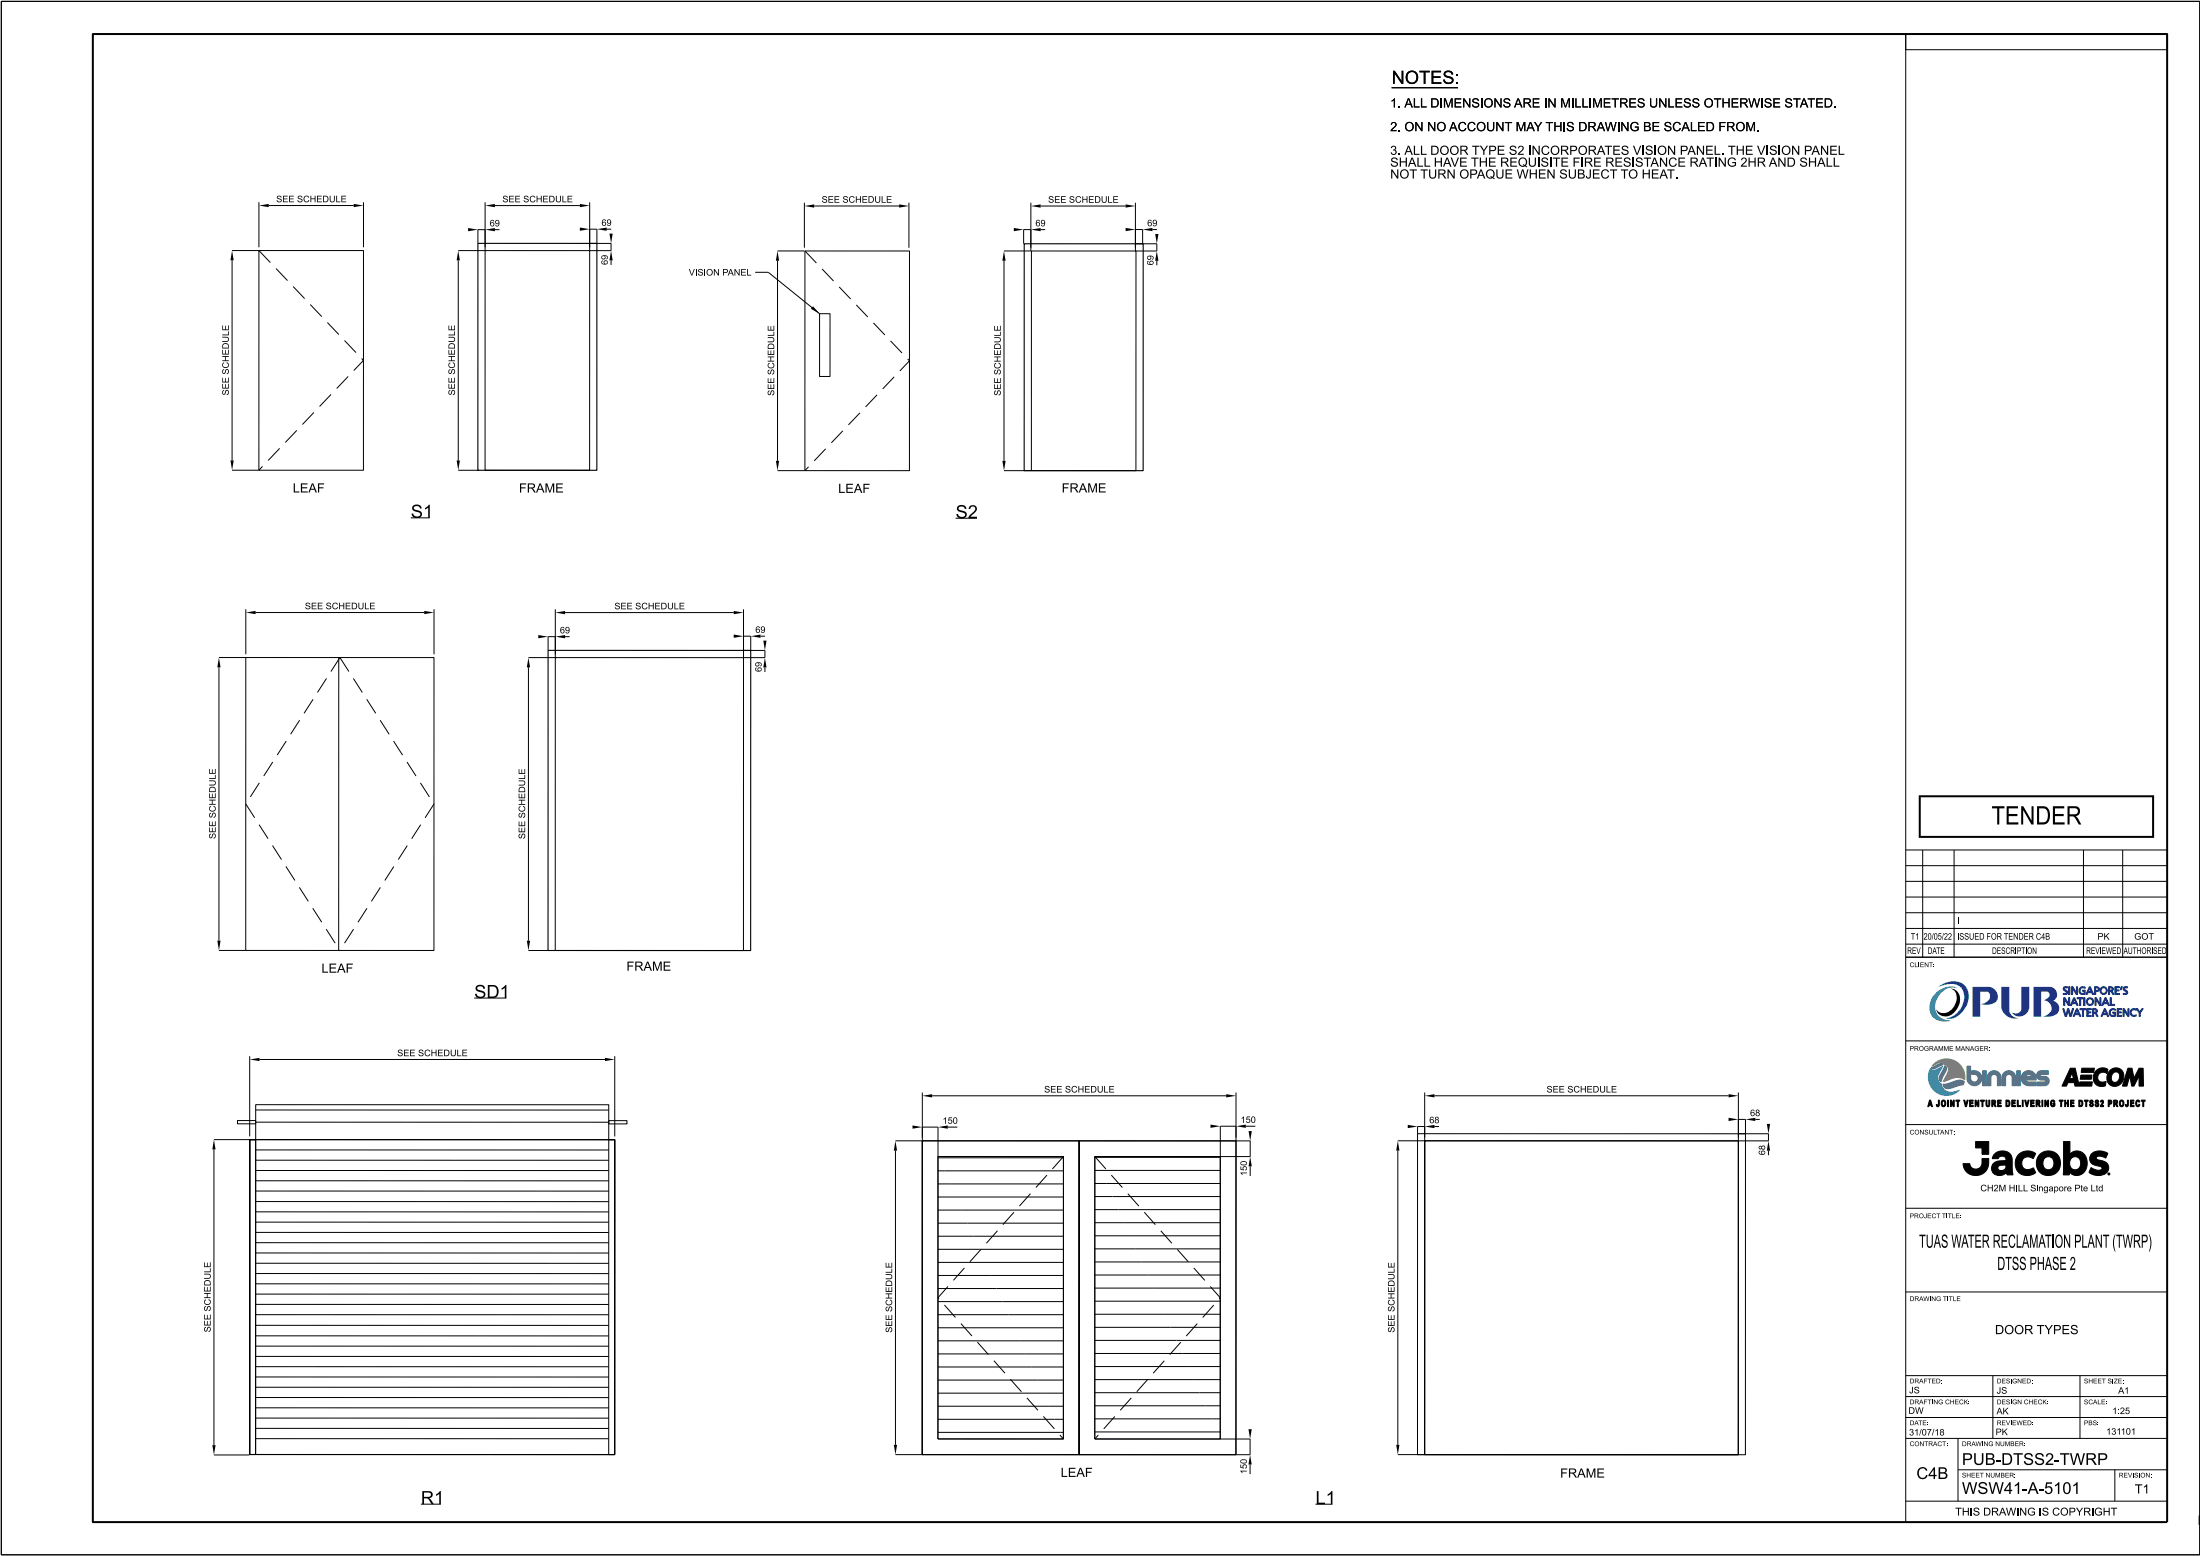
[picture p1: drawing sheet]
<svg xmlns="http://www.w3.org/2000/svg" width="420mm" height="297mm" viewBox="0 0 420 297" stroke-linecap="round" stroke-linejoin="round" font-family="sans-serif">
<g fill="#18318f">
<path d="M376.7 188.4h3.3a1.79 1.79 0 0 1 1 3 3.5 3.5 0 0 1-2.7 .3 1.59 1.59 0 0 0 1.6-2.1l-.3-.3h-1.4v4.8h-1.5z" fill-rule="evenodd"/>
<path d="M382.2 188.4h1.5v4.7a1.79 1.79 0 0 0 1.8 1.3 2.72 2.72 0 0 1-3.3-1.9z" fill-rule="evenodd"/>
<path d="M386 188.4h1.6v3.9a1.84 1.84 0 0 1-1.4 1.7 1.84 1.84 0 0 1-2-.8 1.24 1.24 0 0 0 1.8-.4z" fill-rule="evenodd"/>
<path d="M388.4 188.4h3.3a1.42 1.42 0 0 1 1.1 1.2 1.42 1.42 0 0 1-.7 1.5 1.5 1.5 0 0 1 1.2 1.6 1.5 1.5 0 0 1-1.6 1.3l-1.6 .1a1.7 1.7 0 0 0 1.6-2.1 1.57 1.57 0 0 0-1.4-1l.6-.3a.73 .73 0 0 0 .5-.7 .73 .73 0 0 0-.4-.7h-1.2v4.8h-1.4z" fill-rule="evenodd"/>
</g>
<path d="M370.2 188.4a4.1 4.1 0 0 1 4.9-.4 3.9 3.9 0 0 1-.6 5.4 2.79 2.79 0 0 1-2.9 1 4 4 0 0 0 3.1-5.6 3.2 3.2 0 0 0-3.8-.6z" fill-rule="evenodd" fill="#0058b8"/>
<path d="M369.5 189.7a3.8 3.8 0 0 1 4.1-1.2l.2 .2a3.2 3.2 0 0 0-4 2.2 2.68 2.68 0 0 0 2.5 3.9h.3a2.95 2.95 0 0 1-4.1-2.3 4 4 0 0 1 1-2.8z" fill-rule="evenodd" fill="#008d95"/>
<g fill="none" stroke="#18318f" stroke-width=".19">
<path d="M393.9 192.5h.3l.3 1.2 .4-1.2h.2l.3 1.2 .4-1.2h.2l-.4 1.5h-.3l-.3-1.1-.3 1.1h-.3zM394.1 190.5h.3l.6 1 .1-1h.2v1.5h-.3l-.6-1.1-.1 1.1h-.2zM394.2 188.4h.7l-.1 .2h-.3l-.2 .1 .6 .7-.2 .5h-.7v-.3h.5l.1-.1-.6-.7zM395.1 188.4h.2v1.5h-.2zM395.6 188.4h.3l.6 1 .1-1h.2v1.5h-.3l-.6-1.1-.1 1.1h-.2zM396 190.5h.2l.7 1.5h-.2l-.2-.4h-.7l-.2 .4h-.2zM396.1 190.8l.3 .6h-.5zM396.6 192.5h.2l.6 1.5h-.2l-.2-.3h-.7l-.2 .3h-.2zM396.7 192.9l.2 .6h-.5zM396.7 190.5h1.2v.2h-.5v1.3h-.2v-1.3h-.5zM397.2 188.6l.4-.2a.43 .43 0 0 1 .6 .3 .58 .58 0 0 0-.8 .1 .58 .58 0 0 0 .2 .8h.4v-.4h-.3v-.2h.5v.9h-.6l-.5-.5-.1-.4zM397.2 192.5h1.2v.3h-.5v1.2h-.2v-1.2h-.5z"/>
<path d="M397.9 190.5h.3v1.5h-.3zM398.5 192.5h.9v.2h-.6v.5h.5v.2h-.5v.4h.6v.2h-.9zM399 188.4h.2l.7 1.5h-.3l-.1-.4h-.8l-.1 .4h-.2zM399.1 188.7l.3 .6h-.6zM399.6 192.5l.7 .1 .2 .2v.4l-.2 .2 .4 .6h-.2l-.4-.6h-.3v.6h-.2zM399.8 192.8h.4l.1 .3-.5 .1zM400 188.4h.5a.49 .49 0 0 1 .4 .6 .49 .49 0 0 1-.7 .3v.6h-.2zM400.1 190.5h.2l.7 1v-1h.2v1.5h-.2l-.7-1.1v1.1h-.2zM400.2 188.6h.4l.1 .4-.5 .1zM401.9 192.5h.2l.6 1.5h-.2l-.1-.3h-.8l-.1 .3h-.3zM402 192.9l.3 .6h-.6zM402 190.5h.2l.7 1.5h-.3l-.1-.4h-.7l-.2 .4h-.2z"/>
<path d="M402.1 190.8l.3 .6h-.6zM402.7 188.4h.6l.3 .2v.4l-.2 .2 .4 .7h-.3l-.3-.7h-.3v.7h-.2zM402.9 188.6h.4l.1 .3-.5 .1zM403 192.8l.4-.2a.43 .43 0 0 1 .6 .3 .58 .58 0 0 0-.9 .1 .58 .58 0 0 0 .3 .8h.4v-.4h-.3v-.2h.5v.8h-.7l-.4-.4-.1-.4zM403 190.5h.2v1.2h.7v.3h-.9zM403.9 188.4h.9v.2h-.6v.4h.5v.2h-.5v.5h.6v.2h-.9zM404.3 192.5h.9v.2h-.6v.5h.5v.2h-.5v.4h.6v.2h-.9zM405.1 188.4h.2l-.2 .5h-.2zM405.1 188.4h.2M405.5 192.5h.2l.7 1.1v-1.1h.2v1.5h-.2l-.7-1v1h-.2zM405.7 188.4h.6l-.1 .2h-.2l-.3 .1 .6 .7-.2 .5h-.6v-.3h.5l.1-.1-.6-.7z"/>
<circle cx="399.2" cy="191.2" r=".51"/>
<circle cx="399.2" cy="191.2" r=".73"/>
<circle cx="401.8" cy="189.1" r=".51"/>
<circle cx="401.8" cy="189.1" r=".73"/>
</g>
<path d="M406.9 192.8l.2-.1a.47 .47 0 0 1 .5-.2 .47 .47 0 0 1 .4 .4 .58 .58 0 0 0-.8 0 .58 .58 0 0 0 0 .8 .58 .58 0 0 0 .8 0 .5 .5 0 0 1-.9 .2l-.3-.5z" fill-rule="evenodd" fill="#18318f"/>
<path d="M406.9 192.8l.4-.2a.43 .43 0 0 1 .7 .3 .58 .58 0 0 0-.8 0 .58 .58 0 0 0 0 .8 .58 .58 0 0 0 .8 0 .5 .5 0 0 1-.9 .2l-.3-.5zM408 192.5h.2M408 192.5h.2l.4 .6 .5-.6h.2l-.5 .9v.6h-.3v-.6z" fill="none" stroke="#18318f" stroke-width=".19"/>
<g fill="#18318f">
<path d="M395.1 188.4h.2v1.5h-.2z"/>
<path d="M405.1 188.4h.2l-.2 .5h-.2z"/>
<path d="M397.9 190.5h.3v1.5h-.3z"/>
<path d="M403.9 188.4h.9v.2h-.6v.4h.5v.2h-.5v.5h.6v.2h-.9z" fill-rule="evenodd"/>
<path d="M395.6 188.4h.3l.6 1 .1-1h.2v1.5l-.3-.1-.6-1-.1 1.1h-.2z" fill-rule="evenodd"/>
<path d="M394.2 188.4h.7l-.1 .2h-.3l-.2 .1 .5 .4a.44 .44 0 0 1-.1 .8h-.7v-.3h.5l.1-.1-.5-.5a.43 .43 0 0 1 .1-.6z" fill-rule="evenodd"/>
<path d="M397.2 188.6l.2-.1a.46 .46 0 0 1 .5-.2 .46 .46 0 0 1 .3 .4 .58 .58 0 0 0-.8 .1 .58 .58 0 0 0 .2 .8h.4v-.3l-.3-.1v-.2h.5v.9h-.6l-.5-.5-.1-.4z" fill-rule="evenodd"/>
<path d="M399 188.4h.2l.7 1.5h-.3l-.1-.4h-.8l-.1 .4h-.2zM399.1 188.7l-.3 .6h.6z" fill-rule="evenodd"/>
<path d="M400 188.4h.5a.49 .49 0 0 1 .4 .6 .49 .49 0 0 1-.7 .3v.6h-.2zM400.2 188.6v.5l.5-.1-.1-.4z" fill-rule="evenodd"/>
<path d="M401 189.1a.75 .75 0 0 0 1.5 0 .75 .75 0 0 0-1.5 0zM401.2 189.1a.55 .55 0 0 1 1.1 0 .55 .55 0 0 1-1.1 0z" fill-rule="evenodd"/>
<path d="M402.7 188.4h.6l.3 .2v.4l-.2 .2 .4 .7h-.3l-.3-.7h-.3v.7h-.2zM402.9 188.6v.4l.5-.1-.1-.3z" fill-rule="evenodd"/>
<path d="M405.7 188.4h.6l-.1 .2h-.2l-.3 .1 .5 .4a.44 .44 0 0 1-.1 .8h-.6v-.3h.5l.1-.1-.5-.5a.43 .43 0 0 1 .1-.6z" fill-rule="evenodd"/>
<path d="M394.1 190.5h.3l.6 1 .1-1h.2v1.5l-.3-.1-.6-1-.1 1.1h-.2z" fill-rule="evenodd"/>
<path d="M398.4 191.2a.75 .75 0 0 0 1.5 0 .75 .75 0 0 0-1.5 0zM398.6 191.2a.51 .51 0 0 1 1 0 .51 .51 0 0 1-1 0z" fill-rule="evenodd"/>
<path d="M396 190.5h.2l.7 1.5h-.2l-.2-.4h-.7l-.2 .4h-.2zM396.1 190.8l-.2 .6h.5z" fill-rule="evenodd"/>
<path d="M402 190.5h.2l.7 1.5h-.3l-.1-.4h-.7l-.2 .4h-.2zM402.1 190.8l-.3 .6h.6z" fill-rule="evenodd"/>
<path d="M400.1 190.5h.2l.7 1v-1h.2v1.5l-.2-.1-.7-1v1.1h-.2z" fill-rule="evenodd"/>
<path d="M396.7 190.5h1.2v.2h-.5v1.3h-.2v-1.3h-.5z" fill-rule="evenodd"/>
<path d="M403 190.5h.2v1.2h.7v.3h-.9z" fill-rule="evenodd"/>
<path d="M396.6 192.5h.2l.6 1.5h-.2l-.2-.3h-.7l-.2 .3h-.2zM396.7 192.9l-.3 .6h.5z" fill-rule="evenodd"/>
<path d="M397.2 192.5h1.2v.3h-.5v1.2h-.2v-1.2h-.5z" fill-rule="evenodd"/>
<path d="M404.3 192.5h.9v.2h-.6v.5h.5v.2h-.5v.4h.6v.2h-.9z" fill-rule="evenodd"/>
<path d="M405.5 192.5h.2l.7 1.1v-1.1h.2v1.5h-.2l-.7-1v1h-.2z" fill-rule="evenodd"/>
<path d="M403 192.8l.1-.1a.46 .46 0 0 1 .5-.2 .46 .46 0 0 1 .4 .4 .58 .58 0 0 0-.9 .1 .58 .58 0 0 0 .3 .8h.4v-.4h-.3v-.2h.5v.8h-.7l-.4-.4-.1-.4z" fill-rule="evenodd"/>
<path d="M398.5 192.5h.9v.2h-.6v.5h.5v.2h-.5v.4h.6v.2h-.9z" fill-rule="evenodd"/>
<path d="M399.6 192.5l.7 .1 .2 .2v.4l-.2 .2 .4 .6h-.2l-.4-.6h-.3v.6h-.2zM399.8 192.8v.4l.5-.1-.1-.3z" fill-rule="evenodd"/>
<path d="M401.9 192.5h.2l.6 1.5h-.2l-.1-.3h-.8l-.1 .3h-.3zM402 192.9l-.3 .6h.6z" fill-rule="evenodd"/>
<path d="M393.9 192.5h.3l.3 1.2 .4-1.2h.2l.3 1.2 .4-1.2h.2l-.4 1.5h-.3l-.3-1.1-.3 1.1h-.3z" fill-rule="evenodd"/>
<path d="M408 192.5h.2l.4 .6 .5-.6h.2l-.6 .9v.6h-.2v-.6z" fill-rule="evenodd"/>
</g>
<path d="M369.3 203.2l.8-.6 1.1-.4h1.1l1.1 .4a3.4 3.4 0 0 1 1.8 3.5l-.7-.3-.8-.1-2.5 .8 .9-1.9a1.2 1.2 0 0 0-.8-1.4l-.3-.3-.4-.1-1.6 .7z" fill-rule="evenodd" fill="#95c120"/>
<path d="M369.3 203.2l.8-.6 1.1-.4h1.1l1.1 .4a3.5 3.5 0 0 1 1.8 3.5l-.7-.3-.8-.1-2.5 .8 .9-2a1.08 1.08 0 0 0-.8-1.3l-.3-.3-.4-.1-1.6 .7z" fill="none" stroke="#95c120" stroke-width=".19"/>
<path d="M368.9 203.8l1.5-.7 .5-.1a.17 .17 0 0 1 .2 .2 .17 .17 0 0 1-.3 .1l-1.5 .8-.3-.1z" fill-rule="evenodd" fill="#4a7693"/>
<path d="M368.9 203.8l1.6-.7 .4-.1a.17 .17 0 0 1 .2 .2 .17 .17 0 0 1-.3 .1l-1.5 .8-.3-.1z" fill="none" stroke="#4a7693" stroke-width=".19"/>
<path d="M371.4 203.5a.79 .79 0 0 1 .1 1.3l-.8 1.7-.1-.1-.2-.3v-.4z" fill-rule="evenodd" fill="#4a7693"/>
<path d="M371.4 203.5a.77 .77 0 0 1 .1 1.2l-.8 1.8-.1-.1-.2-.3v-.4z" fill="none" stroke="#4a7693" stroke-width=".19"/>
<path d="M375.7 203.5h.7v2.5l.2 .4 .4 .1a.73 .73 0 0 0 .8-.8 .73 .73 0 0 0-.9-.6h-.3v-.7a1.53 1.53 0 0 1 1.9 1.5l-.1 .5a1.43 1.43 0 0 1-1.5 .9 1.43 1.43 0 0 1-1.2-1.3z" fill-rule="evenodd" fill="#4a7693"/>
<path d="M375.6 203.5h.8v2.5l.2 .4 .4 .2a.73 .73 0 0 0 .8-.9 .73 .73 0 0 0-.9-.6h-.3v-.7a1.52 1.52 0 0 1 1.9 1.5l-.1 .5a1.43 1.43 0 0 1-1.5 .9 1.43 1.43 0 0 1-1.2-1.3z" fill="none" stroke="#4a7693" stroke-width=".19"/>
<path d="M368.7 203.9a.7 .7 0 0 0 1.2 .2l1.1-.5-.8 1.4a1.55 1.55 0 0 0 .5 2l.2 .4a1.77 1.77 0 0 0 2 1.1l1.3-.4-1.2 .8-1.6 .2a3.5 3.5 0 0 1-2.7-5.2z" fill-rule="evenodd" fill="#3bbad9"/>
<path d="M368.7 203.9a.75 .75 0 0 0 1.3 .2l1-.5-.7 1.3a1.55 1.55 0 0 0 .5 2.1l.1 .4a1.76 1.76 0 0 0 2 1.1l1.3-.4-1.3 .9-1.5 .1a3.5 3.5 0 0 1-2.9-4.7z" fill="none" stroke="#3bbad9" stroke-width=".19"/>
<path d="M386.4 204.8l.5-.3 .5-.1a1.44 1.44 0 0 1 1.5 1.6v.2h-2v-.7l1.1-.1a.73 .73 0 0 0-1.2 .1 .73 .73 0 0 0 .7 1h1.4v.8h-1.5a1.43 1.43 0 0 1-1.2-2.2z" fill-rule="evenodd" fill="#4a7693"/>
<path d="M386.4 204.8l.5-.3 .5-.1a1.45 1.45 0 0 1 1.5 1.6v.2h-2v-.7l1.1-.1a.73 .73 0 0 0-1.2 .1 .73 .73 0 0 0 .7 1h1.4v.8h-1.5a1.44 1.44 0 0 1-1.2-2.2z" fill="none" stroke="#4a7693" stroke-width=".19"/>
<path d="M378.6 204.4h.7v2.9h-.7z" fill-rule="evenodd" fill="#4a7693"/>
<path d="M378.6 204.4h.7v2.9h-.7z" fill="none" stroke="#4a7693" stroke-width=".19"/>
<path d="M379.9 204.8l.4-.3 .6-.1 .5 .1 .4 .3 .3 .7 .1 1.8h-.7v-.8a1.07 1.07 0 0 0-.5-1.4 .63 .63 0 0 0-.8 .8v1.4h-.7v-1.8z" fill-rule="evenodd" fill="#4a7693"/>
<path d="M379.9 204.8l.4-.3 .5-.1 .5 .1 .5 .3 .3 .7 .1 1.8h-.7v-.8a1.07 1.07 0 0 0-.5-1.4 .63 .63 0 0 0-.8 .8v1.4h-.7v-1.8z" fill="none" stroke="#4a7693" stroke-width=".19"/>
<path d="M382.7 204.8l.9-.4 .5 .1 .5 .3 .4 .7v1.8h-.7l-.1-1.9a.64 .64 0 0 0-.8-.2 .64 .64 0 0 0-.4 .7v1.4h-.7v-1.8z" fill-rule="evenodd" fill="#4a7693"/>
<path d="M382.7 204.8l.9-.4 .5 .1 .5 .3 .4 .7v1.8h-.7l-.1-1.9a.64 .64 0 0 0-.8-.2 .64 .64 0 0 0-.4 .7v1.4h-.7v-1.8z" fill="none" stroke="#4a7693" stroke-width=".19"/>
<path d="M385.1 204.4h.7v2.9h-.7z" fill-rule="evenodd" fill="#4a7693"/>
<path d="M385.1 204.4h.7v2.9h-.7z" fill="none" stroke="#4a7693" stroke-width=".19"/>
<path d="M389.2 204.7l.5-.3h1.5v.7h-1.4l-.1 .2 .1 .2h1l.5 .6a.9 .9 0 0 1-.8 1.2l-1.5-.1v-.7h1.5l.2-.2-.3-.1a1.05 1.05 0 0 1-1.1-.2 1.05 1.05 0 0 1-.3-1z" fill-rule="evenodd" fill="#4a7693"/>
<path d="M389.2 204.7l.5-.3h1.5v.7h-1.4l-.1 .2 .1 .2h1l.5 .6a.89 .89 0 0 1-.8 1.2l-1.5-.1v-.7h1.5l.2-.2-.3-.1a1.05 1.05 0 0 1-1.1-.2 1.05 1.05 0 0 1-.3-1z" fill="none" stroke="#4a7693" stroke-width=".19"/>
<path d="M371.1 207l.9-.1 2.2-.7 .7 .1 .2 .3a.38 .38 0 0 1-.3 .5l-2.4 .7a.93 .93 0 0 1-1.3-.8z" fill-rule="evenodd" fill="#4a7693"/>
<path d="M371.1 207l.9-.1 2.1-.7h.6l.5 .3-.3 .6-2.5 .7a.94 .94 0 0 1-1.3-.8z" fill="none" stroke="#4a7693" stroke-width=".19"/>
<path d="M17.7 6.5h396.2v284.1h-396.2z" fill="none" stroke="#000" stroke-width=".38"/>
<g fill="none" stroke="#000" stroke-width=".19">
<path d="M.3 .3h419.8v296.5h-419.8zM364 6.5h49.9v3h-49.9zM364 6.5v284.1M49.4 38.6v8.6M51.3 39.2h16.2M69.4 38.6v8.6M92.6 38.6v9.2M94.5 39.2h16.2M112.6 38.6v9.2h4.1v-1.3h-4.1M153.6 38.7v8.6M155.5 39.3h16.2M173.6 38.7v8.6"/>
<path d="M196.9 38.7v9.2h-5.2M198.7 39.3h16.3M216.8 38.7v9.2h4.1v-1.4h-4.1M44.3 47.8h5.4M44.3 49.7v38.2M49.4 47.8h20v42h-20zM87.5 47.8h5.4M87.5 49.7v38.2M92.6 47.8h20v42h-20zM92.6 43.8h-1.3v2.7M94.5 43.8h.9M112.6 43.8h1.4v2.7"/>
<path d="M115.9 43.8h.8M116.7 49.7v.9M144.2 52h2.5l9.8 7.9M148.5 49.8v38.2M148.5 47.9h5.1M153.7 47.9h20v41.9h-20zM156.5 59.9h2v12h-2zM191.7 49.8v38.2M196.9 43.8h-1.4v2.7M197 47.9h20l-.1 42-19.9-.1zM198.7 43.8h.9M216.8 43.8h1.4v2.7"/>
<path d="M220.1 43.8h.9M220.9 49.8v.9M44.3 89.8h5.1M87.5 89.8h4M148.5 89.8h5.2M182.5 98.9h4.1M191.7 89.8h5.3M46.9 116.3v8.6M48.8 116.9h32.2M82.9 116.3v8.6M106.1 116.3v9.2M107.9 116.9h32.2"/>
<path d="M142 116.3v9.2h4.1v-1.3h-4.1M41.8 125.5h5.4M41.8 127.4v52.2M46.9 125.5h36v55.9h-36zM64.7 125.5v55.9M100.9 125.5h5.4M100.9 127.4v52.2M106.1 121.5h-1.4v2.7M106.1 125.5h35.9v56h-36zM107.9 121.5h.9M142 121.4h1.4v2.8M145.2 121.4h.9"/>
<path d="M146.1 127.4v.9M364 177.2h49.9M364 174.2h49.9M364 171.2h49.9M364 168.3h49.9M364 165.3h49.9M364 162.3h49.9M367.2 162.3v20.4M373.2 162.3v20.4M397.9 162.3v20.4M405.4 162.3v20.4M41.8 181.4h5.1"/>
<path d="M90.6 190.5h6.1M100.9 181.5h5.1M364 198.7h49.9M364 182.7h49.9M364 180.2h49.9M40.9 219.4v56.5M40.9 217.6h7.9M45.4 213.9h3.4v.6h-3.4zM47.7 217.6h69.7v60.1h-69.7zM47.7 217.6h1.1v60.1h-1.1zM47.7 217.6v60.1zM47.7 201.6v15.3"/>
<path d="M48.8 217.6v60.1M48.8 217.6v-6.7h67.5v6.7M48.8 214.2h67.5M48.8 219.5h67.5M48.8 211.9h67.5M49.6 202.3h65.9M116.3 217.6h1.1v60.1h-1.1zM116.3 213.9h3.4v.7h-3.4zM117.4 201.6v15.3M171 219.7v56.1M176.1 215.2h3v5.6M176.1 208.6v69.1"/>
<path d="M178 209.2h56.2M181 215.2h1.8M206.1 217.8v59.9M236.1 215h-3v5.8h5.7v-3h-67.8M236.1 208.6l-.1 69.1M237.9 215h1.9M267 219.7v56.1M270.7 216.4h62.7l-.1 61.3h-62.6zM272.1 208.6v69.1M272.1 215.1h-1.4v1.3M274 209.2h56.1M274 215.1h.8"/>
<path d="M331.9 216.4h5.8v1.4h-70.7M332 208.6v69.1h-65M332 213.7h1.4v2.7M335.2 213.7h.9M337.7 219.7v.8M364 214.7h49.9M368.5 210h.2l.4 1.3h-.2l-.1-.3h-.4v.3l-.2-.1zM368.6 210.3l.1 .5h-.2zM370.2 210h.2v.8a.31 .31 0 0 1-.2 .5 .31 .31 0 0 1-.3-.4l.3 .1zM370.9 210.1a.53 .53 0 0 1 .7 .1 .53 .53 0 0 1 0 .7 .49 .49 0 0 1-.7 .3 .49 .49 0 0 1-.2-.8zM371 210.3l.3-.1 .1 .2v.4l-.2 .3-.3-.3zM371.9 210h.2v1.3h-.2z"/>
<path d="M372.5 210h.2l.3 .8v-.8h.2v1.3h-.2l-.3-.8v.8h-.2zM373.5 210h.8v.2h-.3v1.1h-.2v-1.1h-.3zM375 210h.2l.3 .9 .2-.9h.2l-.3 1.3h-.2zM376.2 210h.6v.2h-.5v.3h.5v.2h-.5v.3h.6v.3h-.7zM377.2 210h.2l.4 .8v-.8h.1v1.3h-.2l-.3-.8v.8h-.2zM377.3 217.9h2.5v2.5h-1.3v-1.3h-1.2zM378.3 210h.7v.2h-.3v1.1h-.2v-1.1h-.2zM379.3 210h.2v.8a.2 .2 0 0 0 .2 .3 .21 .21 0 0 0 .1-.4v-.7h.2v.5a.49 .49 0 0 1 0 .6 .49 .49 0 0 1-.6 .1l-.1-.2zM380.4 210h.2a.37 .37 0 0 1 .5 .2 .37 .37 0 0 1-.2 .5l.3 .5-.2 .1-.2-.5-.2-.1v.6h-.2zM380.6 210.2h.3v.3h-.3zM381.5 210h.7v.2h-.5v.3h.5v.2h-.5v.3h.5v.3h-.7zM383.1 210h.2a.7 .7 0 0 1 .4 1.1l-.6 .2z"/>
<path d="M383.3 210.2h.1a.45 .45 0 0 1 .3 .4 .45 .45 0 0 1-.3 .4h-.1zM384.2 210h.7v.2h-.5v.3h.5v.2h-.5v.3h.5v.3h-.7zM385.3 210h.1v1h.5v.3h-.6zM386.2 210h.2v1.3h-.2zM386.7 210h.2l.2 .9 .2-.9h.2l-.3 1.3h-.2zM387.8 210h.7v.2h-.5v.3h.5v.2h-.5v.3h.5v.3h-.7zM388.8 210h.3a.37 .37 0 0 1 .5 .2 .37 .37 0 0 1-.2 .5l.3 .5-.2 .1-.3-.5-.2-.1v.6h-.2zM389 210.2h.4v.3h-.4zM390 210h.1v1.3h-.1zM390.5 210h.2l.4 .8v-.8h.1v1.3h-.2l-.3-.8v.8h-.2zM391.8 210.1l.2-.1 .3 .1a.18 .18 0 0 1 .2 .1 .18 .18 0 0 1-.2 .2l-.2-.2-.2 .1-.1 .5a.23 .23 0 0 0 .3 .3 .23 .23 0 0 0 .2-.3h-.3v-.2h.5v.5a.53 .53 0 0 1-.8 .1 .53 .53 0 0 1-.1-.8zM393.3 210h.7v.2h-.3v1.1h-.1v-1.1h-.3z"/>
<path d="M394.1 217.9h1.2v2.5a1.82 1.82 0 0 1 2-.6 1.82 1.82 0 0 1 1.2 1.6 2.16 2.16 0 0 1-.4 2.3 2.16 2.16 0 0 1-2.3 .5l-.6-.5v.6h-1.2zM394.3 210h.2v.5h.4v-.5h.1v1.3h-.1v-.6h-.4v.6h-.2zM395.4 203.9h.9l.8 3.4 .1-.8h2.4l-.1 .8h-3.2l-.2-.6h-.6h-.6l-.2 .6h-.9zM395.4 210h.7v.2h-.5v.3h.5v.2h-.5v.3h.5v.3h-.7zM395.7 204.8l.3 1.1h-.7zM397 210h.2a.7 .7 0 0 1 .4 1.1l-.6 .2zM397.2 210.2h.1a.45 .45 0 0 1 .3 .4 .45 .45 0 0 1-.3 .4h-.1zM397.4 205.2h2.1l-.1 .8h-2.1zM397.6 203.9h2.4l-.1 .8h-2.4zM398.1 210h.7v.2h-.3v1.1h-.2v-1.1h-.2zM399.2 210.1h.4a.17 .17 0 0 1 .2 .1 .17 .17 0 0 1-.2 .2l-.1-.2a.17 .17 0 0 0-.2 .2 .17 .17 0 0 0 .2 .1 .38 .38 0 0 1 .4 .4 .38 .38 0 0 1-.5 .4 .38 .38 0 0 1-.3-.5l.3 .3 .2-.2-.5-.4zM400.2 210.1h.5a.17 .17 0 0 1 .1 .1 .17 .17 0 0 1-.2 .2l-.1-.2a.17 .17 0 0 0-.2 .2 .17 .17 0 0 0 .3 .1 .38 .38 0 0 1 .3 .4 .38 .38 0 0 1-.4 .4 .38 .38 0 0 1-.4-.5l.3 .3 .3-.2-.5-.4z"/>
<path d="M400.3 204.4a1.77 1.77 0 0 1 2.2-.3l-.1 .9a1.03 1.03 0 0 0-1.4-.2 1.03 1.03 0 0 0-.2 1.5 1.03 1.03 0 0 0 1.4 .2l-.2 .8a1.71 1.71 0 0 1-2.1-.7 1.71 1.71 0 0 1 .4-2.2zM401.2 210.1l.2-.1a.56 .56 0 0 1 .3 .5 .56 .56 0 0 1-.3 .5h.3v.3h-.6l.5-.9-.1-.2-.2 .2h-.2zM402.6 210h.2a.4 .4 0 0 1 .5 .4 .4 .4 0 0 1-.5 .4v.5h-.2zM402.8 210.2l.3 .1v.2l-.3 .1zM403 204.4l.7-.5a1.59 1.59 0 0 1 1.7 .7 1.59 1.59 0 0 1 0 1.8 1.61 1.61 0 0 1-2.3 .8 1.61 1.61 0 0 1-.5-2.4zM403.6 204.9a.77 .77 0 0 1 1-.1 .77 .77 0 0 1 .2 1 .81 .81 0 0 1-1.1 .8 .81 .81 0 0 1-.4-1.3zM403.7 210h.2a.37 .37 0 0 1 .5 .2 .37 .37 0 0 1-.2 .5l.3 .5-.2 .1-.3-.5-.1-.1v.6h-.2zM403.9 210.2h.3v.3h-.3zM404.9 210.1a.53 .53 0 0 1 .7 .1 .53 .53 0 0 1 0 .7 .49 .49 0 0 1-.7 .3 .49 .49 0 0 1-.1-.8zM405 210.3l.3-.1 .1 .2v.4l-.1 .3-.3-.3zM406.3 210h.2v.7a.33 .33 0 0 1-.1 .5 .33 .33 0 0 1-.5-.1v-.2l.2-.1v.3l.2-.1zM406.4 203.9h.8l.4 1.9 .7-1.4a.74 .74 0 0 1 1-.5l.1 3.4h-.9v-1.9l-.9 1.9h-.5l-.3-1.9-.6 1.9h-.9z"/>
<path d="M406.9 210h.6v.2h-.5v.3h.5v.2h-.5v.3h.6v.3h-.7zM408 210.1l.4-.1 .3 .3-.2 .1-.1-.2a.41 .41 0 0 0-.3 .4 .41 .41 0 0 0 .3 .4l.2-.2a.34 .34 0 0 1-.3 .5 .34 .34 0 0 1-.4-.3zM409 210h.7v.2h-.3v1.1h-.2v-1.1h-.2zM48.8 231.3l67.5 .1M48.8 233.3h67.5M48.8 235.3h67.5M48.8 237.2h67.5M48.8 239.2h67.5M48.8 221.5h67.5M48.8 223.4l67.5 .1M48.8 225.4h67.5M48.8 227.4h67.5"/>
<path d="M48.8 229.4h67.5M179.1 221h24M179.1 223.5h24M179.1 226h24M179.1 228.5h24M179.1 231h24M179.1 233.5h24M179.1 236h24M179.1 238.5h24M179.1 220.8h24v53.9h-24zM209.1 223.4h24M209.1 220.9h24"/>
<path d="M209.1 225.9h24M209.1 228.4h24M209.1 230.9h24M209.1 233.4h24M209.1 235.9h24M209.1 238.4h24M209.1 220.8h24l-.1 53.9h-23.9zM238.8 222.7v1.8M364 230.7h49.9M374.9 222.1h1.3a1.19 1.19 0 0 0 1.4 1.1 1.19 1.19 0 0 0 .9-1.5v-.5h1.3a2.57 2.57 0 0 1-1 2.8 2.57 2.57 0 0 1-3-.1 2.34 2.34 0 0 1-.9-1.8zM381 220.2a1.95 1.95 0 0 1 2.1-.4 1.95 1.95 0 0 1 1.2 1.7l.1 2.8h-.1a.9 .9 0 0 1-1-.2l-.1-.3a1.71 1.71 0 0 1-2.8-.3 1.48 1.48 0 0 1 1.8-1.9h.9a.76 .76 0 0 0-.6-.9 .76 .76 0 0 0-.9 .5h-1.1zM381.7 222.6l1.4-.2a.87 .87 0 0 1-.4 1 .87 .87 0 0 1-1.1-.2z"/>
<path d="M385.7 220.2a2.56 2.56 0 0 1 3.1 0l-.5 1a1.26 1.26 0 0 0-1.7-.1 1.26 1.26 0 0 0-.2 1.7 1.26 1.26 0 0 0 1.7 .3l.2-.2 .5 1a2.38 2.38 0 0 1-3.4-.3 2.38 2.38 0 0 1 .3-3.4zM390.6 221a1.14 1.14 0 0 1 1.4 .1 1.14 1.14 0 0 1 .2 1.4 1.05 1.05 0 0 1-1.2 .8 1.05 1.05 0 0 1-.8-1.2v-.5zM395.7 221a1.14 1.14 0 0 1 1.4 .1 1.14 1.14 0 0 1 .2 1.4 1.05 1.05 0 0 1-1.2 .8 1.05 1.05 0 0 1-.8-1.2v-.5zM399.6 220.1a2.74 2.74 0 0 1 3 .1l-.4 .9-1-.4a.63 .63 0 0 0-.9 .4l.2 .3 .4 .1a1.51 1.51 0 0 1 1.5 .6 1.51 1.51 0 0 1 .1 1.6 2.69 2.69 0 0 1-3.5 .1l.3-.9 .8 .4a1.11 1.11 0 0 0 1.4-.3l-.2-.3-.5-.1a1.49 1.49 0 0 1-1.4-.6 1.49 1.49 0 0 1-.1-1.6zM402.7 224l.1 .2h-.1zM402.8 224h.1M48.8 247l67.5 .1M48.8 249h67.5M48.8 251h67.5M48.8 253h67.5M48.8 255h67.5M48.8 257h67.5"/>
<path d="M48.8 258.9h67.5M48.8 241.2h67.5M48.8 243.1h67.5M48.8 245.1h67.5M179.1 251h24M179.1 241h24M179.1 243.5h24M179.1 246h24M179.1 248.5h24M179.1 253.5h24M179.1 256h24M179.1 258.5h24"/>
<path d="M209.1 240.9h24M209.1 243.4h24M209.1 245.9h24M209.1 248.4h24M209.1 250.9h24M209.1 253.4h24M209.1 255.9h24M209.1 258.4h24M364 246.6h49.9M40.9 277.8h6.7M48.8 262.9h67.5M48.8 264.8h67.5"/>
<path d="M48.8 266.8h67.5M48.8 268.7l67.5 .1M48.8 270.7h67.5M48.8 272.7h67.5M48.8 274.6l67.5 .1M48.8 260.9h67.5M179.1 261h24M179.1 263.5h24M179.1 266h24M179.1 268.4h24M179.1 270.9h24M179.1 273.4h24"/>
<path d="M209.1 260.9h24M209.1 263.4h24M209.1 265.9h24M209.1 268.4h24M209.1 270.9h24M209.1 273.4h24M233 274.7h5.7v3h-67.7M238.7 279.6v1.8M364 274.6h49.9M364 262.6h49.9M364 266.6h49.9M364 270.6h49.9"/>
<path d="M373.9 274.6v12M380.6 262.6v12M397.2 262.6v12M364 286.6h49.9M373.9 280.6h40M403.9 280.6v6"/>
<circle cx="391.2" cy="222.1" r="2.35"/>
<circle cx="402.8" cy="224.1" r=".14"/>
<circle cx="402.8" cy="224.1" r=".18"/>
</g>
<g fill="#000">
<path d="M49.5 39.2l1.8-.3v.6zM67.5 38.9l1.9 .3-1.9 .3zM92.7 39.2l1.8-.3v.7zM110.7 38.9l1.9 .3-1.9 .4zM153.6 39.3l1.9-.3v.6zM171.7 39l1.9 .3-1.9 .3zM196.9 39.3l1.8-.3v.6zM215 39l1.8 .3-1.8 .3zM44.3 47.8l.3 1.9h-.6zM87.5 47.8l.3 1.9h-.6zM89.4 43.5l1.9 .3-1.9 .4zM92.7 43.8l1.8-.3v.7z"/>
<path d="M110.7 43.4l1.9 .3-1.9 .4zM114 43.8l1.9-.4v.7zM116.7 47.9l.3 1.8h-.6zM116.4 44.6h.6l-.3 1.9zM148.5 47.9l.3 1.9h-.6zM155.3 58.5l1.2 1.4-1.6-.9zM191.7 47.9l.4 1.9h-.7zM193.6 43.5l1.9 .3-1.9 .3zM196.9 43.8l1.8-.3v.6zM215 43.5l1.8 .3-1.8 .3zM218.2 43.8l1.9-.3v.6zM220.9 47.9l.3 1.9h-.6z"/>
<path d="M220.6 44.7h.6l-.3 1.8zM44 87.9h.6l-.3 1.9zM87.2 87.9h.6l-.3 1.9zM148.2 88h.6l-.3 1.8zM191.4 88h.7l-.4 1.8zM46.9 116.9l1.9-.3v.6zM81 116.6l1.9 .3-1.9 .3zM106.1 116.9l1.8-.3v.7zM140.1 116.6l1.9 .3-1.9 .4zM41.8 125.5l.3 1.9h-.6zM100.9 125.5l.3 1.9h-.6zM102.8 121.2l1.9 .3-1.9 .3z"/>
<path d="M106.1 121.5l1.8-.3v.7zM140.1 121.1l1.9 .3-1.9 .4zM143.4 121.5l1.8-.4v.7zM146.1 125.5l.3 1.9h-.6zM145.8 122.3h.6l-.3 1.9zM41.5 179.6h.6l-.3 1.8zM100.6 179.6h.6l-.3 1.8zM40.9 217.6l.3 1.8h-.7zM47.7 202.3l1.9-.4v.7zM115.5 201.9l1.9 .4-1.9 .3zM171 217.8l.3 1.9h-.6zM174.3 214.8l1.8 .4-1.8 .3z"/>
<path d="M176.1 209.2l1.9-.3v.6zM179.1 215.2l1.9-.3v.6zM231.2 214.7l1.9 .3-1.9 .3zM234.2 208.9l1.9 .3-1.9 .3zM236.1 215l1.8-.3v.6zM238.5 215.9h.6l-.3 1.9zM267 217.8l.3 1.9h-.7zM268.9 214.7l1.8 .3-1.8 .4zM272.1 215.1l1.9-.4v.7zM272.1 209.2l1.9-.3v.6zM330.1 213.4l1.9 .3-1.9 .3zM330.1 208.9l1.9 .3-1.9 .3z"/>
<path d="M333.4 213.7l1.8-.3v.6zM337.7 217.8l.4 1.9h-.7zM337.4 214.6h.7l-.4 1.8zM371.9 210h.2v1.3h-.2zM386.2 210h.2v1.3h-.2zM390 210h.1v1.3h-.1zM238.8 220.8l.3 1.9h-.7zM40.6 275.9h.6l-.3 1.8zM170.7 275.8h.6l-.3 1.9zM238.7 277.7l.4 1.9h-.7zM238.4 272.8h.7l-.4 1.9zM266.6 275.8h.7l-.3 1.9z"/>
<path d="M366.4 151.8l.4 .4v7.4h44.2v-7.4h-44.2l-.4-.4h45v8.2h-45z" fill-rule="evenodd"/>
<path d="M372.5 188.7a2.11 2.11 0 0 1 1.6 3.3 2.61 2.61 0 0 1-3.6 1.7l-.4-.3-.3-.7a2.01 2.01 0 0 0 3.4-.6 2.27 2.27 0 0 0-.4-3.3z" fill-rule="evenodd"/>
<path d="M368.5 210l-.3 1.2 .2 .1v-.3h.4l.1 .3 .2-.1-.4-1.2zM368.6 210.3l.1 .5-.2-.1z" fill-rule="evenodd"/>
<path d="M370.2 210h.2v.8a.31 .31 0 0 1-.2 .5 .31 .31 0 0 1-.3-.4l.3 .1z" fill-rule="evenodd"/>
<path d="M370.9 210.1a.71 .71 0 0 0 .4 1.2 .63 .63 0 0 0 .4-.8 .63 .63 0 0 0-.7-.5zM371 210.3l.3-.1 .1 .3v.3l-.2 .2-.3-.2z" fill-rule="evenodd"/>
<path d="M372.5 210h.2l.3 .8v-.8h.2v1.3h-.2l-.3-.8v.8h-.2z" fill-rule="evenodd"/>
<path d="M373.5 210h.8v.2h-.3v1.1h-.2v-1.1h-.3z" fill-rule="evenodd"/>
<path d="M375 210h.2l.3 .9 .2-.9h.2l-.3 1.3h-.2z" fill-rule="evenodd"/>
<path d="M376.2 210h.6v.2h-.5v.3h.5v.2h-.5v.3h.6v.3h-.7z" fill-rule="evenodd"/>
<path d="M377.2 210h.2l.4 .8v-.8h.1v1.3h-.2l-.3-.8v.8h-.2z" fill-rule="evenodd"/>
<path d="M378.3 210h.7v.2h-.3v1.1h-.2v-1.1h-.2z" fill-rule="evenodd"/>
<path d="M379.3 210h.2v.8a.2 .2 0 0 0 .2 .3 .21 .21 0 0 0 .1-.4v-.7h.2v.5a.49 .49 0 0 1 0 .6 .49 .49 0 0 1-.6 .1l-.1-.2z" fill-rule="evenodd"/>
<path d="M380.4 210h.2a.37 .37 0 0 1 .5 .2 .37 .37 0 0 1-.2 .5l.3 .5-.2 .1-.2-.5-.2-.1v.6h-.2zM380.6 210.2v.3h.3v-.3z" fill-rule="evenodd"/>
<path d="M381.5 210h.7v.2h-.5v.3h.5v.2h-.5v.3h.5v.3h-.7z" fill-rule="evenodd"/>
<path d="M383.1 210v1.3l.5-.1 .3-.4a.56 .56 0 0 0-.6-.8zM383.3 210.2h.1a.45 .45 0 0 1 .3 .4 .45 .45 0 0 1-.3 .4l-.1 .1z" fill-rule="evenodd"/>
<path d="M384.2 210h.7v.2h-.5v.3h.5v.2h-.5v.3h.5v.3h-.7z" fill-rule="evenodd"/>
<path d="M385.3 210h.1v1h.5v.3h-.6z" fill-rule="evenodd"/>
<path d="M386.7 210h.2l.2 .9 .2-.9h.2l-.3 1.3h-.2z" fill-rule="evenodd"/>
<path d="M387.8 210h.7v.2h-.5v.3h.5v.2h-.5v.3h.5v.3h-.7z" fill-rule="evenodd"/>
<path d="M388.9 210h.2a.37 .37 0 0 1 .5 .2 .37 .37 0 0 1-.2 .5l.3 .5-.2 .1-.3-.5-.2-.1v.6h-.1zM389 210.2v.3h.4v-.3z" fill-rule="evenodd"/>
<path d="M390.5 210h.2l.4 .8v-.8h.1v1.3h-.1l-.4-.8v.8h-.2z" fill-rule="evenodd"/>
<path d="M391.8 210.1l.2-.1 .3 .1a.18 .18 0 0 1 .2 .2 .18 .18 0 0 1-.2 .1l-.2-.2-.2 .1-.1 .5a.23 .23 0 0 0 .3 .3 .23 .23 0 0 0 .2-.3h-.3v-.2h.5v.5a.53 .53 0 0 1-.8 .1 .53 .53 0 0 1-.1-.8z" fill-rule="evenodd"/>
<path d="M393.3 210h.7v.2h-.3v1.1h-.1v-1.1h-.3z" fill-rule="evenodd"/>
<path d="M394.3 210h.2v.5h.4v-.5h.1v1.3h-.1v-.6h-.4v.6h-.2z" fill-rule="evenodd"/>
<path d="M395.4 203.9l-1.6 3.4h.9l.2-.6h1.2l.2 .6h3.2l.1-.8h-2.4l-.1 .8-.8-3.4zM395.7 204.8l.3 1.1h-.7z" fill-rule="evenodd"/>
<path d="M395.4 210h.7v.2h-.5v.3h.5v.2h-.5v.3h.5v.3h-.7z" fill-rule="evenodd"/>
<path d="M397 210v1.3l.6-.1 .2-.4a.56 .56 0 0 0-.6-.8zM397.2 210.2h.1a.45 .45 0 0 1 .3 .4 .45 .45 0 0 1-.3 .4l-.1 .1z" fill-rule="evenodd"/>
<path d="M397.4 205.2h2.1l-.1 .8h-2.1z" fill-rule="evenodd"/>
<path d="M397.6 203.9h2.4l-.1 .8h-2.4z" fill-rule="evenodd"/>
<path d="M398.1 210h.7v.2h-.3v1.1h-.2v-1.1h-.2z" fill-rule="evenodd"/>
<path d="M399.2 210.1h.4a.17 .17 0 0 1 .2 .1 .17 .17 0 0 1-.2 .2l-.1-.2a.17 .17 0 0 0-.2 .2 .17 .17 0 0 0 .2 .1 .38 .38 0 0 1 .4 .4 .38 .38 0 0 1-.5 .4 .38 .38 0 0 1-.3-.5l.3 .3 .2-.2-.5-.4z" fill-rule="evenodd"/>
<path d="M400.2 210.1h.5a.17 .17 0 0 1 .1 .1 .17 .17 0 0 1-.2 .2l-.1-.2a.17 .17 0 0 0-.2 .2 .17 .17 0 0 0 .3 .1 .38 .38 0 0 1 .3 .4 .38 .38 0 0 1-.4 .4 .38 .38 0 0 1-.4-.5l.3 .3 .3-.2-.5-.4z" fill-rule="evenodd"/>
<path d="M401.2 210.1l.2-.1a.56 .56 0 0 1 .3 .5 .56 .56 0 0 1-.3 .5h.3v.3h-.6l.5-.9-.1-.2-.2 .2h-.2z" fill-rule="evenodd"/>
<path d="M400.3 204.4a1.77 1.77 0 0 1 2.2-.3l-.1 .9a1.03 1.03 0 0 0-1.4-.2 1.03 1.03 0 0 0-.2 1.5 1.03 1.03 0 0 0 1.4 .2l-.2 .8a1.71 1.71 0 0 1-2.1-.7 1.71 1.71 0 0 1 .4-2.2z" fill-rule="evenodd"/>
<path d="M402.6 210v1.3h.2v-.5a.4 .4 0 0 0 .5-.4 .4 .4 0 0 0-.5-.4zM402.8 210.2l.3 .1v.2l-.3 .1z" fill-rule="evenodd"/>
<path d="M403 204.4a1.72 1.72 0 0 0-.6 1.8 1.72 1.72 0 0 0 1.6 1.2 1.84 1.84 0 0 0 1.6-1.5 1.84 1.84 0 0 0-1.1-2h-.8zM403.6 204.9a.77 .77 0 0 1 1-.1 .77 .77 0 0 1 .2 1 .81 .81 0 0 1-1.1 .8 .81 .81 0 0 1-.4-1.3z" fill-rule="evenodd"/>
<path d="M403.7 210h.2a.37 .37 0 0 1 .5 .2 .37 .37 0 0 1-.2 .5l.3 .5-.2 .1-.2-.5-.2-.1v.6h-.2zM403.9 210.2v.3h.3v-.3z" fill-rule="evenodd"/>
<path d="M404.9 210.1a.71 .71 0 0 0 .4 1.2 .63 .63 0 0 0 .4-.8 .63 .63 0 0 0-.7-.5zM405 210.3l.3-.1 .1 .3v.3l-.1 .2-.3-.2z" fill-rule="evenodd"/>
<path d="M406.3 210h.2v.7a.33 .33 0 0 1-.1 .5 .33 .33 0 0 1-.5-.1v-.2l.2-.1v.3l.2-.1z" fill-rule="evenodd"/>
<path d="M406.4 203.9h.8l.4 1.9 .9-1.9h.8l.1 3.4h-.9v-1.9l-.9 1.9h-.5l-.3-1.9-.6 1.9h-.9z" fill-rule="evenodd"/>
<path d="M406.9 210h.6v.2h-.5v.3h.5v.2h-.5v.3h.6v.3h-.7z" fill-rule="evenodd"/>
<path d="M408 210.1l.4-.1 .3 .3-.2 .1-.1-.2a.41 .41 0 0 0-.3 .4 .41 .41 0 0 0 .3 .4l.2-.2a.34 .34 0 0 1-.3 .5 .34 .34 0 0 1-.4-.3z" fill-rule="evenodd"/>
<path d="M409 210h.7v.2h-.3v1.1h-.2v-1.1h-.2z" fill-rule="evenodd"/>
<path d="M374.9 222.1h1.3a1.18 1.18 0 0 0 1.3 1.1 1.18 1.18 0 0 0 1-1.3v-.7h1.3a2.56 2.56 0 0 1-3 3.2 2.28 2.28 0 0 1-1.9-2.3z" fill-rule="evenodd"/>
<path d="M377.3 217.9h2.5v2.5h-1.3v-1.3h-1.2z" fill-rule="evenodd"/>
<path d="M381 220.2l-.5 1h1.1a.77 .77 0 0 1 .9-.5 .77 .77 0 0 1 .6 .9 2.74 2.74 0 0 0-2.5 .6 1.49 1.49 0 0 0 .3 1.9 1.49 1.49 0 0 0 1.8 .1l.5-.4 .1 .5h1.1l-.1-1.1a4.4 4.4 0 0 0-.5-3 2.28 2.28 0 0 0-2.8 0zM381.7 222.6l1.4-.2a.88 .88 0 0 1-.4 1 .88 .88 0 0 1-1.1-.2z" fill-rule="evenodd"/>
<path d="M385.7 220.2a2.56 2.56 0 0 1 3.1 0l-.5 1a1.26 1.26 0 0 0-1.7-.1 1.26 1.26 0 0 0-.2 1.7 1.26 1.26 0 0 0 1.7 .3l.2-.2 .5 1a2.38 2.38 0 0 1-3.4-.3 2.38 2.38 0 0 1 .3-3.4z" fill-rule="evenodd"/>
<path d="M388.9 222.1a2.35 2.35 0 0 0 4.7 0 2.35 2.35 0 0 0-4.7 0zM390.6 221a1.15 1.15 0 0 1 1.4 .1 1.15 1.15 0 0 1 .2 1.5 1.05 1.05 0 0 1-1.3 .7 1.05 1.05 0 0 1-.7-1.2v-.5z" fill-rule="evenodd"/>
<path d="M394.1 217.9l-.1 6.4h1.2v-.6a1.95 1.95 0 0 0 2.4 .5 1.95 1.95 0 0 0 1-2.1 1.93 1.93 0 0 0-1-2.1 1.93 1.93 0 0 0-2.3 .4v-2.5zM395.5 221.1a1.1 1.1 0 0 1 1.4-.1 1.1 1.1 0 0 1 .5 1.3 1.08 1.08 0 0 1-1.4 1 1.08 1.08 0 0 1-.7-1.5z" fill-rule="evenodd"/>
<path d="M399.4 220.3a2.52 2.52 0 0 1 3.2-.1l-.4 .9-1.3-.4a.47 .47 0 0 0-.6 .4l.5 .3a2.11 2.11 0 0 1 1.9 1.1 1.59 1.59 0 0 1-1.9 1.9l-1.2-.2-.6-.4 .3-.9a1.71 1.71 0 0 0 2.1 .3v-.3l-.4-.3a2.05 2.05 0 0 1-1.9-1 1.42 1.42 0 0 1 .3-1.3z" fill-rule="evenodd"/>
<path d="M402.7 224l.1 .2h-.1z" fill-rule="evenodd"/>
<path d="M402.6 224.1a.18 .18 0 0 1 .3 0 .18 .18 0 0 1-.3 0zM402.6 224.1a.15 .15 0 0 0 .3 0 .15 .15 0 0 0-.3 0z" fill-rule="evenodd"/>
</g>
<path d="M49.4 47.8l20 21-20 21M153.7 47.9l20 21-20 20.9M64.9 125.5l-18 28 18 27.9M64.9 125.5l18 28-18 27.9M203.1 220.8l-24 26.9 24 27M209.1 220.8l23.9 26.9-23.9 27" fill="none" stroke="#000" stroke-width=".19" stroke-dasharray="3.2 1.6" stroke-linecap="butt"/>
<path d="M265.8 16.7h12.7M91.3 46.5h22.7v43.3h-22.7zM195.6 46.5h22.7v43.4l-22.7-.1zM104.7 124.2h38.7v57.3l-38.7-.1zM47.7 217.6h69.7v60.1h-69.7zM176.1 217.8h30v59.9h-30zM206.1 217.8h30l-.1 59.9h-29.9zM272.1 217.8h59.9v59.9h-59.9z" fill="none" stroke="#000" stroke-width=".21"/>
<text font-size="3.5" x="380.3" y="157.4">TENDER</text>
<g font-size="2.5">
<text x="265.8" y="16">NOTES:</text>
<text x="78.5" y="98.9">S1</text>
<text x="182.5" y="98.9">S2</text>
<text x="90.6" y="190.5">SD1</text>
<text x="366.5" y="238.2">TUAS WATER RECLAMATION PLANT (TWRP)</text>
<text x="381.4" y="242.4">DTSS PHASE 2</text>
<text x="80.4" y="287.1">R1</text>
<text x="251.2" y="287.2">L1</text>
</g>
<g font-size="2.2">
<text x="374.7" y="279.7">PUB-DTSS2-TWRP</text>
<text x="366" y="282.3">C4B</text>
<text x="374.7" y="285.2">WSW41-A-5101</text>
</g>
<g font-size="1.7">
<text x="265.5" y="20.5">1. ALL DIMENSIONS ARE IN MILLIMETRES UNLESS OTHERWISE STATED.</text>
<text x="265.5" y="25">2. ON NO ACCOUNT MAY THIS DRAWING BE SCALED FROM.</text>
<text x="265.5" y="29.6">3. ALL DOOR TYPE S2 INCORPORATES VISION PANEL. THE VISION PANEL</text>
<text x="265.5" y="34.1">NOT TURN OPAQUE WHEN SUBJECT TO HEAT.</text>
<text x="265.5" y="31.8">SHALL HAVE THE REQUISITE FIRE RESISTANCE RATING 2HR AND SHALL</text>
<text x="55.9" y="94">LEAF</text>
<text x="99.1" y="94">FRAME</text>
<text x="160.1" y="94.1">LEAF</text>
<text x="202.8" y="94">FRAME</text>
<text x="61.4" y="185.7">LEAF</text>
<text x="119.6" y="185.3">FRAME</text>
<text x="381" y="254.7">DOOR TYPES</text>
<text x="202.6" y="281.9">LEAF</text>
<text x="298" y="282.1">FRAME</text>
<text x="407.7" y="285.1">T1</text>
<text x="419.7" y="291.1">D</text>
</g>
<text font-size="1.5" x="373.4" y="289.3">THIS DRAWING IS COPYRIGHT</text>
<g font-size="1.2">
<text x="52.7" y="38.6">SEE SCHEDULE</text>
<text x="95.9" y="38.6">SEE SCHEDULE</text>
<text x="156.9" y="38.7">SEE SCHEDULE</text>
<text x="200.2" y="38.7">SEE SCHEDULE</text>
<text x="93.5" y="43.2">69</text>
<text x="114.9" y="43.1">69</text>
<text x="197.7" y="43.2">69</text>
<text x="219.1" y="43.2">69</text>
<text x="116.1" y="50.6" transform="rotate(-90 116.1 50.6)">69</text>
<text x="131.5" y="52.6">VISION PANEL</text>
<text x="220.3" y="50.7" transform="rotate(-90 220.3 50.7)">69</text>
<text x="43.7" y="75.5" transform="rotate(-90 43.7 75.5)">SEE SCHEDULE</text>
<text x="86.9" y="75.5" transform="rotate(-90 86.9 75.5)">SEE SCHEDULE</text>
<text x="147.9" y="75.6" transform="rotate(-90 147.9 75.6)">SEE SCHEDULE</text>
<text x="191.1" y="75.6" transform="rotate(-90 191.1 75.6)">SEE SCHEDULE</text>
<text x="58.2" y="116.3">SEE SCHEDULE</text>
<text x="117.3" y="116.3">SEE SCHEDULE</text>
<text x="106.9" y="120.9">69</text>
<text x="144.2" y="120.8">69</text>
<text x="145.5" y="128.3" transform="rotate(-90 145.5 128.3)">69</text>
<text x="41.2" y="160.2" transform="rotate(-90 41.2 160.2)">SEE SCHEDULE</text>
<text x="100.3" y="160.2" transform="rotate(-90 100.3 160.2)">SEE SCHEDULE</text>
<text x="364.9" y="179.4">T1</text>
<text x="367.4" y="179.4">20/05/22</text>
<text x="373.8" y="176.4">I</text>
<text x="373.8" y="179.4">ISSUED FOR TENDER C4B</text>
<text x="400.6" y="179.4">PK</text>
<text x="407.6" y="179.4">GOT</text>
<text x="364.2" y="182.1">REV</text>
<text x="368.1" y="182.1">DATE</text>
<text x="380.4" y="182.1">DESCRIPTION</text>
<text x="398.4" y="182.1">REVIEWED</text>
<text x="405.6" y="182.1">AUTHORISED</text>
<text x="75.9" y="201.6">SEE SCHEDULE</text>
<text x="199.4" y="208.6">SEE SCHEDULE</text>
<text x="295.4" y="208.6">SEE SCHEDULE</text>
<text x="180" y="214.5">150</text>
<text x="236.9" y="214.4">150</text>
<text x="273" y="214.4">68</text>
<text x="334.2" y="213.1">68</text>
<text x="337.1" y="220.5" transform="rotate(-90 337.1 220.5)">68</text>
<text x="238.1" y="224.5" transform="rotate(-90 238.1 224.5)">150</text>
<text x="378.2" y="227.4">CH2M HILL Singapore Pte Ltd</text>
<text x="40.2" y="254.3" transform="rotate(-90 40.2 254.3)">SEE SCHEDULE</text>
<text x="170.4" y="254.4" transform="rotate(-90 170.4 254.4)">SEE SCHEDULE</text>
<text x="266.3" y="254.4" transform="rotate(-90 266.3 254.4)">SEE SCHEDULE</text>
<text x="364.5" y="269.9">DW</text>
<text x="364.6" y="266">JS</text>
<text x="381.3" y="270">AK</text>
<text x="381.3" y="266.1">JS</text>
<text x="403.4" y="269.9">1:25</text>
<text x="404.5" y="266.1">A1</text>
<text x="364.6" y="274">31/07/18</text>
<text x="381.1" y="274">PK</text>
<text x="402.2" y="273.9">131101</text>
<text x="238.1" y="281.4" transform="rotate(-90 238.1 281.4)">150</text>
</g>
<g font-size=".9">
<text x="364.7" y="184.6">CLIENT:</text>
<text x="364.7" y="200.6">PROGRAMME MANAGER:</text>
<text x="364.7" y="216.6">CONSULTANT:</text>
<text x="364.7" y="232.6">PROJECT TITLE:</text>
<text x="364.7" y="248.4">DRAWING TITLE</text>
<text x="364.7" y="264.1">DRAFTED:</text>
<text x="364.7" y="268.1">DRAFTING CHECK:</text>
<text x="381.3" y="264.1">DESIGNED:</text>
<text x="381.3" y="268.1">DESIGN CHECK:</text>
<text x="398" y="264.1">SHEET SIZE:</text>
<text x="398" y="268.1">SCALE:</text>
<text x="364.7" y="272.1">DATE:</text>
<text x="381.3" y="272.1">REVIEWED:</text>
<text x="398" y="272.1">PBS:</text>
<text x="364.7" y="276.1">CONTRACT:</text>
<text x="374.7" y="276.1">DRAWING NUMBER:</text>
<text x="374.7" y="282.1">SHEET NUMBER:</text>
<text x="404.6" y="282.1">REVISION:</text>
</g>
</svg>
